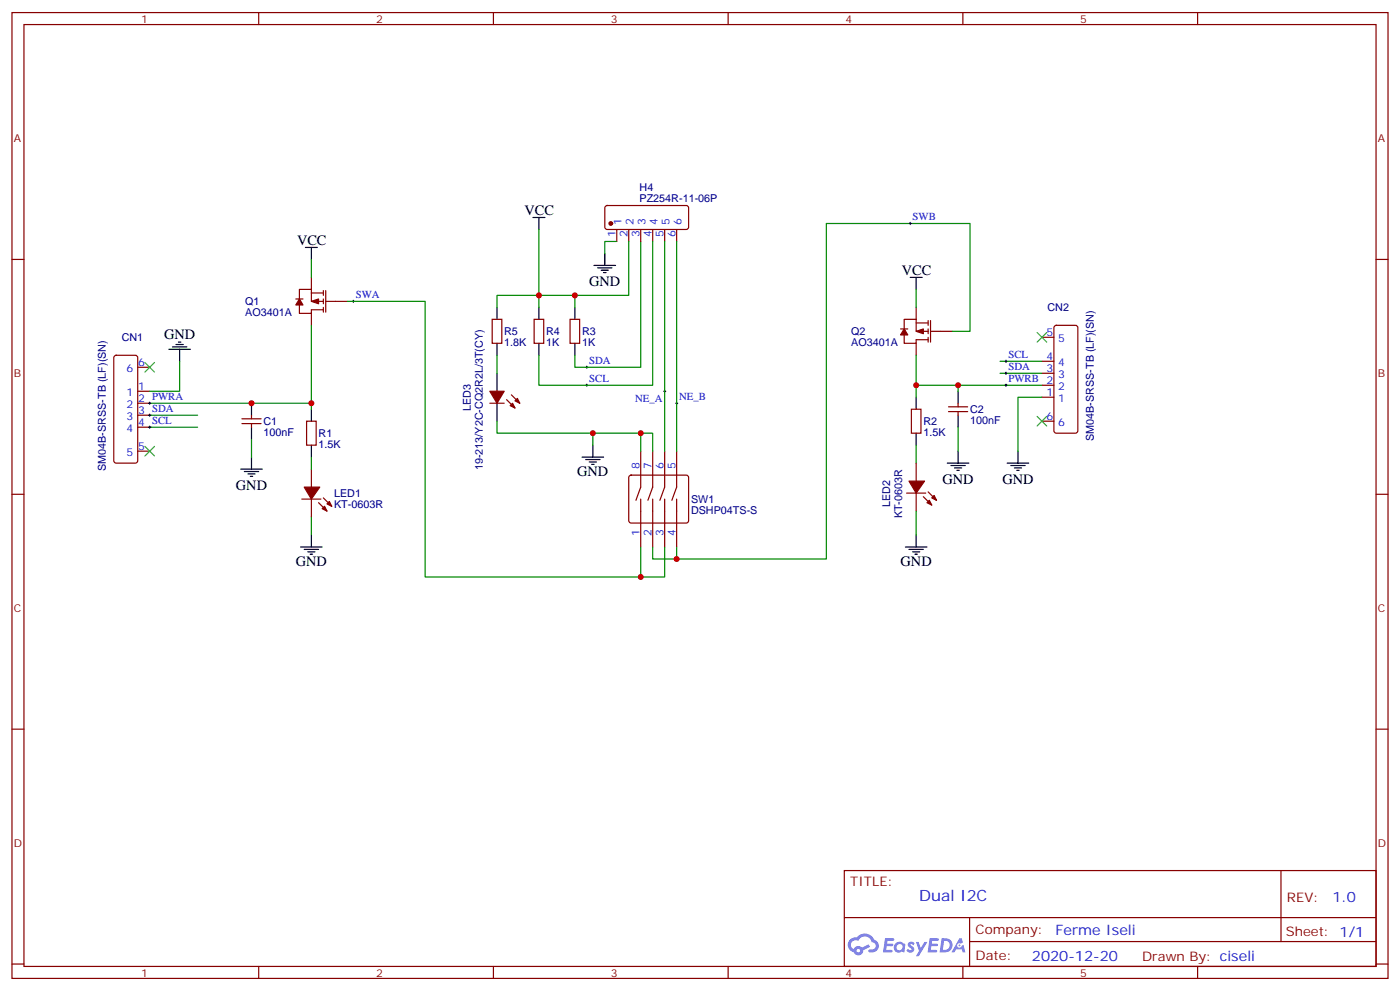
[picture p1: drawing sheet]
<svg xmlns="http://www.w3.org/2000/svg" width="412mm" height="292mm" viewBox="0 0 412 292" stroke-linecap="round" stroke-linejoin="round" font-family="sans-serif">
<g fill="none" stroke="#870000" stroke-width=".35">
<path d="M3.5 3.7h405.4v284.3h-405.4zM7.1 7.2h398.2v277.3h-398.2zM76.2 3.7v3.5M145.3 3.7v3.5M214.5 3.7v3.5M283.6 3.7v3.5M352.8 3.7v3.5M3.5 76.4h3.6M405.3 76.4h3.6M3.5 145.5h3.6M405.3 145.5h3.6M3.5 214.7h3.6"/>
<path d="M405.3 214.7h3.6M248.7 256.3h156.6v28.2h-156.6zM377.3 256.3v20.9M248.7 270.1h156.5M285.6 277.2h119.6M285.6 270.1v14.2M3.5 283.8h3.6M76.2 284.5v3.5M145.3 284.5v3.5M214.5 284.5v3.5M283.6 284.5v3.5M352.8 284.5v3.5"/>
<path d="M405.3 283.8h3.6"/>
</g>
<g fill="#5487ff">
<path d="M267.7 277.5a1.22 1.22 0 0 1 1.7 .2l-.4 .6a.47 .47 0 0 0-.3-.4 .47 .47 0 0 0-.5 .2l.1 .2a1.14 1.14 0 0 1 .8 1.8 1.14 1.14 0 0 1-1.9 0l-.2-.2 .5-.6 .7 .5a.29 .29 0 0 0 .3-.3 .29 .29 0 0 0-.2-.3 1.04 1.04 0 0 1-.6-1.7z"/>
<path d="M260.7 276.2h2.4l.3 .2-.2 .5-1.8 .1-.1 .8h1.5l.3 .4-.3 .4h-1.6l-.2 1.1h1.7l.2 .3-.2 .3-2.6 .1z"/>
<path d="M273.8 276.2h2.4l.3 .2-.1 .5-1.8 .1-.2 .8h1.6l.3 .4-.4 .4-1.6-.1-.1 1.1 1.7 .1 .2 .3-.2 .3-2.6 .1z"/>
<path d="M282.6 276.2h.7l.3 1.3-.6 .3a.69 .69 0 0 0-1 .3 .69 .69 0 0 0 .4 .9 .69 .69 0 0 0 .9-.6l.5-.2 .6 2.2h-.8l-.2-.9h-1.8l-.5 .9h-.8z"/>
<path d="M269.8 277.3h.8l.6 1.8 1.1-1.8h.9l-2.6 4.2h-.8l.9-1.5z"/>
<path d="M277.4 276.2l-.6 4.2h1.3a2.11 2.11 0 0 0 2.5-2.1 2.11 2.11 0 0 0-2.5-2.1zM278.1 277a1.39 1.39 0 0 1 1.7 1.4 1.39 1.39 0 0 1-1.8 1.2h-.3z"/>
<path d="M263.7 277.8a1.54 1.54 0 0 0-.1 2.2 1.54 1.54 0 0 0 2.2 .1l.6 .3 .3-2.3-.2-.3h-.4a1.49 1.49 0 0 0-2.4 0zM264 278.8a.94 .94 0 0 1 1.8 0 .94 .94 0 0 1-1.8 0z"/>
<path d="M250.4 276.6a2.18 2.18 0 0 0 1.1 3.7 1.44 1.44 0 0 0 1.6 .9 1.44 1.44 0 0 0 1.2-1.4l2-1.1-.5-.7-1.9 1a1.47 1.47 0 0 0-2.4 .4 1.39 1.39 0 0 1-.7-1.9 1.39 1.39 0 0 1 2-.5 2.12 2.12 0 0 1 2.2-1.3 2.12 2.12 0 0 1 1.9 1.7 1.14 1.14 0 0 1 1.1 1.4 1.14 1.14 0 0 1-1.7 .7 .43 .43 0 0 0-.5 .4 .43 .43 0 0 0 .4 .5 1.98 1.98 0 0 0 2.5-1.2 1.98 1.98 0 0 0-1.2-2.6 3.1 3.1 0 0 0-5.3-.6l-.9 .1zM252.3 279.9a.55 .55 0 0 1 1.1 0 .55 .55 0 0 1-1.1 0z"/>
<circle cx="282.6" cy="278.3" r=".26"/>
</g>
<g fill="none" stroke="#870000" stroke-width=".35">
<path d="M178.4 60.7l.5-.2 23.5 .1 .4 .6v5.9l-.7 .5-23.5-.1-.4-.6v-5.7zM181.7 67.6v3.5M185.2 67.6v3.5M188.7 67.6v3.5M192.3 67.6v3.5M195.8 67.6v3.5M199.3 67.6v3.5M87.1 88h2.2M88.2 89.8v2.5h3.5v-1.1h3.5M91.7 85.2h-3.5v2.8M91.7 85.2v3.5h3.5M91.7 86.3h3.5"/>
<path d="M91.7 81.7v3.5M91.7 92.3v3.5M95.2 85.5v1.5M95.2 88v1.4M95.2 90.5v1.4M96 85.5v6.4M96 88.7h6.3M145 94h2.8v7.1h-2.8zM157.3 94h2.9v7.1h-2.9zM167.9 94h2.8v7.1h-2.8zM265.3 96.8h2.1M266.3 98.6v2.5h3.6v-1.1h3.5"/>
<path d="M269.9 94h-3.6v2.8M269.9 94v3.5h3.5M269.9 95.1h3.5M269.9 90.5v3.5M273.4 94.4v1.4M273.4 96.8v1.4M273.4 99.3v1.4M274.1 94.4v6.3M274.1 97.5h6.4M306.9 99.3h3.5M310.7 96l.4-.2h5.7l.5 .2 .2 .5v30.3l-.2 .5-.5 .2h-5.7l-.4-.2-.3-.5v-30.3zM33.7 104.8l.5-.2h5.7l.5 .2 .2 .5v30.3l-.3 .5-.4 .2h-5.7l-.5-.2-.2-.5v-30.3z"/>
<path d="M40.6 115.2h3.5M40.6 118.7h3.5M40.6 108.1h3.5M144.3 118.7h4.2M149.2 117.7l2.5 2.4M150.6 116.2l2.5 2.5M269.9 101.1v3.5M279.4 119.8h5.6M282.2 118.7v1.1M306.9 116.9h3.5M306.9 113.4h3.5M306.9 109.9h3.5"/>
<path d="M306.9 106.4h3.5M40.6 122.2h3.5M40.6 125.8h3.5M40.6 132.8h3.5M71.3 124.7h5.6M71.3 123.3h5.6M74.1 122.2v1.1M74.1 124.7v1.1M90.3 124h2.8v7.1h-2.8zM91.7 138.1v5.3M188.7 132.8v10.6l-1.4 3.9M192.3 132.8v10.6l-1.4 3.9"/>
<path d="M195.8 132.8v10.6l-1.4 3.9M199.3 132.8v10.6l-1.4 3.9M268.5 120.5h2.8v7h-2.8zM269.9 136.3v5.3M279.4 121.2h5.6M282.2 121.2v1M306.9 124h3.5M88.9 146.9h5.6M91.7 146.9v5.3M93.8 148l2.5 2.5M95.2 146.6l2.5 2.4M185.4 140.1l.5-.2h16.2l.5 .2 .2 .5v12.7l-.2 .5-.5 .2h-16.2l-.5-.2-.2-.5v-12.7z"/>
<path d="M188.7 146.9v14.1M192.3 146.9v14.1M195.8 146.9v14.1M199.3 146.9v14.1M267.1 145.2h5.6M269.9 145.2v5.3M272 146.2l2.5 2.5M273.4 144.8l2.5 2.5"/>
</g>
<g fill="none" stroke="#000" stroke-width=".35">
<path d="M90 72.8h3.5M91.7 72.8v3.6M157 64h3.5M158.7 64v3.6M175 78.1h6.3M176 78.8h4.3M177.1 79.6h2.1M178.2 74.6v3.5M146.4 90.5v3.5M158.7 90.5v3.5M169.3 90.5v3.5M177.8 80.3h.7"/>
<path d="M268.1 81.7h3.5M269.9 81.7v3.5M49.7 102.8h6.4M50.8 102.1h4.2M51.9 101.4h2.1M52.6 100.7h.7M52.9 102.8v3.6M74.1 118.7v3.5M146.4 101.1v3.5M146.4 109.9v5.3M146.4 118.7v5.3M158.7 101.1v3.5"/>
<path d="M169.3 101.1v3.5M269.9 116.9v3.6M282.2 115.2v3.5M70.9 138.1h6.4M72 138.8h4.2M73 139.5h2.1M74.1 125.8v3.5M74.1 134.6v3.5M91.7 120.5v3.5M91.7 131.1v3.5M171.4 134.6h6.4M172.5 135.3h4.2"/>
<path d="M173.6 136h2.1M174.3 136.7h.7M174.6 131.1v3.5M269.9 127.5v3.6M279 136.3h6.4M280.1 137.1h4.2M281.2 137.8h2.1M281.9 138.5h.7M282.2 122.2v3.6M282.2 132.8v3.5M296.7 136.3h6.3M297.7 137.1h4.3"/>
<path d="M298.8 137.8h2.1M299.5 138.5h.7M299.9 132.8v3.5M73.7 140.2h.7M91.7 157.5v3.5M269.9 157.5v3.5M88.5 161h6.4M89.6 161.7h4.2M90.7 162.5h2.1M91.4 163.2h.7M266.7 161h6.3M267.8 161.7h4.2"/>
<path d="M268.8 162.5h2.1M269.5 163.2h.7"/>
</g>
<g fill="#870000" stroke="#870000" stroke-width=".35">
<path d="M269.9 97.5l2.1-.7v1.4z"/>
<path d="M266.3 96.8l1.1 1.8h-2.1z"/>
<path d="M91.7 88.7l2.1-.7v1.4z"/>
<path d="M88.2 88l1.1 1.8h-2.2z"/>
<path d="M94.9 149.8l.7-.8 .7 1.5z"/>
<path d="M97 147.6l.7 1.4-1.4-.7z"/>
<path d="M89.6 143.4h4.6l-2.5 3.5z"/>
<path d="M273 148l.8-.7 .7 1.4z"/>
<path d="M274.5 146.6l.7-.7 .7 1.4z"/>
<path d="M267.8 141.6h4.5l-2.4 3.6z"/>
<path d="M144.3 115.2h4.2l-2.1 3.5z"/>
<path d="M151 118.7l.7 1.4-1.4-.7z"/>
<path d="M151.7 118l.7-.7 .7 1.4z"/>
<circle cx="179.9" cy="65.8" r=".53"/>
</g>
<g fill="none" stroke="#008700" stroke-width=".35">
<path d="M91.7 76.4v5.3M158.7 67.6v19.4h26.5v-15.9M181.7 71.1h-3.5v3.5M188.7 71.1v37h-19.4v-3.5M192.3 71.1v42.3h-33.6v-8.8M195.8 71.1v61.7M199.3 71.1v61.7M91.7 95.8v22.9h-47.6M102.3 88.7h22.9v81.2h63.5M146.4 90.5v-3.5h12.3v3.5M169.3 87v3.5M269.9 85.2v5.3"/>
<path d="M280.5 97.5h5.3v-31.7h-42.4v98.8h-44.1v-3.6M52.9 106.4v8.8h-8.8M91.7 118.7v1.8M146.4 104.6v5.3M269.9 104.6v8.8h12.3M269.9 113.4v3.5M294.6 106.4h12.3M294.6 109.9h12.3M306.9 116.9h-7v15.9M306.9 113.4h-24.7v1.8M44.1 122.2h14.1M44.1 125.8h14.1"/>
<path d="M74.1 129.3v5.3M91.7 134.6v3.5M146.4 124v3.5h28.2M174.6 131.1v-3.6h17.7v5.3M188.7 127.5v5.3M269.9 131.1v5.2M282.2 125.8v7M91.7 152.2v5.3M269.9 150.5v7M188.7 161v8.9h7.1v-8.9M192.3 161v3.6h7"/>
</g>
<path d="M305.5 97.9l2.8 2.8M308.3 97.9l-2.8 2.8M42.7 106.7l2.8 2.8M45.5 106.7l-2.8 2.8M42.7 131.4l2.8 2.8M45.5 131.4l-2.8 2.8M305.5 122.6l2.8 2.8M308.3 122.6l-2.8 2.8" fill="none" stroke="#3c3" stroke-width=".35"/>
<g fill="none" stroke="#000" stroke-width=".29">
<path d="M267.8 65.8h.7M268.1 65.4v.7M103.7 88.7h.7M104.1 88.4v.7M43.7 118.7h.7M44.1 118.4v.7M172.5 113.4h.7M172.5 108.1h.7M172.9 107.8v.7M172.9 113.1v.7M195.4 115.2h.7M195.8 114.8v.7"/>
<path d="M199 118.7h.7M199.3 118.4v.7M296 106.4h.7M296 109.9h.7M296 113.4h.7M296.3 106v.7M296.3 109.5v.7M296.3 113.1v.7M43.7 122.2h.7M43.7 125.8h.7M44.1 121.9v.7M44.1 125.4v.7"/>
</g>
<g fill="#c00">
<circle cx="74.1" cy="118.7" r=".88"/>
<circle cx="282.2" cy="113.4" r=".88"/>
<circle cx="188.7" cy="127.5" r=".88"/>
<circle cx="174.6" cy="127.5" r=".88"/>
<circle cx="169.3" cy="87" r=".88"/>
<circle cx="158.8" cy="87" r=".88"/>
<circle cx="91.7" cy="118.7" r=".88"/>
<circle cx="269.9" cy="113.4" r=".88"/>
<circle cx="199.3" cy="164.6" r=".88"/>
<circle cx="188.7" cy="169.9" r=".88"/>
</g>
<text font-size="4.6" fill="#00f" x="270.8" y="265.3">Dual I2C</text>
<g font-size="4.2">
<text x="154.5" y="63.3">VCC</text>
<text x="87.5" y="72.1">VCC</text>
<text x="265.6" y="81">VCC</text>
<text x="173.6" y="84.1">GND</text>
<text x="48.3" y="99.7">GND</text>
<text x="170" y="140.2">GND</text>
<text x="277.6" y="142.3">GND</text>
<text x="295.3" y="142.3">GND</text>
<text x="69.5" y="144.1">GND</text>
<text x="87.1" y="166.7">GND</text>
<text x="265.3" y="166.7">GND</text>
</g>
<g font-size="4.2" fill="#00f">
<text x="392.5" y="265.6">1.0</text>
<text x="310.9" y="275.1">Ferme Iseli</text>
<text x="304" y="282.9">2020-12-20</text>
</g>
<g font-size="3.9" fill="#800">
<text x="250.5" y="260.9">TITLE:</text>
<text x="379.1" y="265.6">REV:</text>
<text x="287.4" y="275.1">Company:</text>
<text x="378.7" y="275.7">Sheet: 1/1</text>
<text x="287.4" y="282.8">Date:</text>
<text x="336.4" y="282.8">Drawn By: ciseli</text>
</g>
<g font-size="3.2" fill="#800">
<text x="41.6" y="6.7">1</text>
<text x="110.8" y="6.7">2</text>
<text x="179.9" y="6.7">3</text>
<text x="249.1" y="6.7">4</text>
<text x="318.2" y="6.7">5</text>
<text x="4.1" y="41.8">A</text>
<text x="405.9" y="41.8">A</text>
<text x="4.1" y="110.9">B</text>
<text x="405.9" y="110.9">B</text>
<text x="4.1" y="180.1">C</text>
<text x="405.9" y="180.1">C</text>
<text x="4.1" y="249.2">D</text>
<text x="405.9" y="249.2">D</text>
<text x="41.6" y="287.5">1</text>
<text x="110.8" y="287.5">2</text>
<text x="179.9" y="287.5">3</text>
<text x="249.1" y="287.5">4</text>
<text x="318.2" y="287.5">5</text>
</g>
<g font-size="3.2" fill="#000080">
<text x="188.4" y="59.4">PZ254R-11-06P</text>
<text x="188.4" y="56.2">H4</text>
<text x="72.2" y="89.8">Q1</text>
<text x="72.2" y="93">AO3401A</text>
<text x="308.6" y="91.5">CN2</text>
<text x="35.9" y="100.4">CN1</text>
<text x="148.5" y="101.9">1.8K</text>
<text x="148.5" y="98.7">R5</text>
<text x="160.9" y="101.9">1K</text>
<text x="160.9" y="98.7">R4</text>
<text x="171.4" y="101.9">1K</text>
<text x="171.4" y="98.7">R3</text>
<text x="250.7" y="101.9">AO3401A</text>
<text x="250.7" y="98.7">Q2</text>
<text x="77.6" y="125.1">C1</text>
<text x="138.7" y="121.1" transform="rotate(-90 138.7 121.1)">LED3</text>
<text x="272" y="125.1">R2</text>
<text x="285.8" y="124.7">100nF</text>
<text x="285.8" y="121.5">C2</text>
<text x="77.6" y="128.2">100nF</text>
<text x="93.8" y="131.9">1.5K</text>
<text x="93.8" y="128.7">R1</text>
<text x="272" y="128.3">1.5K</text>
<text x="322.2" y="129.8" transform="rotate(-90 322.2 129.8)">SM04B-SRSS-TB (LF)(SN)</text>
<text x="31.1" y="138.6" transform="rotate(-90 31.1 138.6)">SM04B-SRSS-TB (LF)(SN)</text>
<text x="142.3" y="138.4" transform="rotate(-90 142.3 138.4)">19-213/Y2C-CQ2R2L/3T(CY)</text>
<text x="98.4" y="149.5">KT-0603R</text>
<text x="98.4" y="146.3">LED1</text>
<text x="203.6" y="148.1">SW1</text>
<text x="262.2" y="149.3" transform="rotate(-90 262.2 149.3)">LED2</text>
<text x="203.6" y="151.2">DSHP04TS-S</text>
<text x="265.7" y="152.6" transform="rotate(-90 265.7 152.6)">KT-0603R</text>
</g>
<g font-size="3.2" fill="#00f">
<text x="268.8" y="64.9">SWB</text>
<text x="181.3" y="69.8" transform="rotate(-90 181.3 69.8)">1</text>
<text x="183.1" y="66.3" transform="rotate(-90 183.1 66.3)">1</text>
<text x="184.9" y="69.8" transform="rotate(-90 184.9 69.8)">2</text>
<text x="186.6" y="66.3" transform="rotate(-90 186.6 66.3)">2</text>
<text x="188.4" y="69.8" transform="rotate(-90 188.4 69.8)">3</text>
<text x="190.1" y="66.3" transform="rotate(-90 190.1 66.3)">3</text>
<text x="191.9" y="69.8" transform="rotate(-90 191.9 69.8)">4</text>
<text x="193.7" y="66.3" transform="rotate(-90 193.7 66.3)">4</text>
<text x="195.4" y="69.8" transform="rotate(-90 195.4 69.8)">5</text>
<text x="197.2" y="66.3" transform="rotate(-90 197.2 66.3)">5</text>
<text x="199" y="69.8" transform="rotate(-90 199 69.8)">6</text>
<text x="200.7" y="66.3" transform="rotate(-90 200.7 66.3)">6</text>
<text x="104.8" y="87.8">SWA</text>
<text x="308.3" y="99">5</text>
<text x="311.7" y="100.7">5</text>
<text x="40.7" y="107.8">6</text>
<text x="173.6" y="107.2">SDA</text>
<text x="297" y="105.5">SCL</text>
<text x="308.3" y="106">4</text>
<text x="311.7" y="107.8">4</text>
<text x="37.2" y="109.5">6</text>
<text x="173.6" y="112.5">SCL</text>
<text x="297" y="109">SDA</text>
<text x="297" y="112.5">PWRB 2</text>
<text x="308.3" y="109.5">3</text>
<text x="311.7" y="111.3">3</text>
<text x="37.2" y="116.6">1</text>
<text x="40.7" y="114.8">1</text>
<text x="40.7" y="118.4">2 PWRA</text>
<text x="187.1" y="118.4">NE_A</text>
<text x="200" y="117.8">NE_B</text>
<text x="308.3" y="116.6">1</text>
<text x="311.7" y="118.4">1</text>
<text x="311.7" y="114.8">2</text>
<text x="37.2" y="120.1">2</text>
<text x="37.2" y="123.6">3</text>
<text x="40.7" y="121.9">3 SDA</text>
<text x="40.7" y="125.4">4 SCL</text>
<text x="308.3" y="123.6">6</text>
<text x="311.7" y="125.4">6</text>
<text x="37.2" y="127.2">4</text>
<text x="37.2" y="134.2">5</text>
<text x="40.7" y="132.5">5</text>
<text x="188.4" y="138.1" transform="rotate(-90 188.4 138.1)">8</text>
<text x="191.9" y="138.1" transform="rotate(-90 191.9 138.1)">7</text>
<text x="195.4" y="138.1" transform="rotate(-90 195.4 138.1)">6</text>
<text x="199" y="138.1" transform="rotate(-90 199 138.1)">5</text>
<text x="188.4" y="157.8" transform="rotate(-90 188.4 157.8)">1</text>
<text x="191.9" y="157.8" transform="rotate(-90 191.9 157.8)">2</text>
<text x="195.4" y="157.8" transform="rotate(-90 195.4 157.8)">3</text>
<text x="199" y="157.8" transform="rotate(-90 199 157.8)">4</text>
</g>
</svg>
